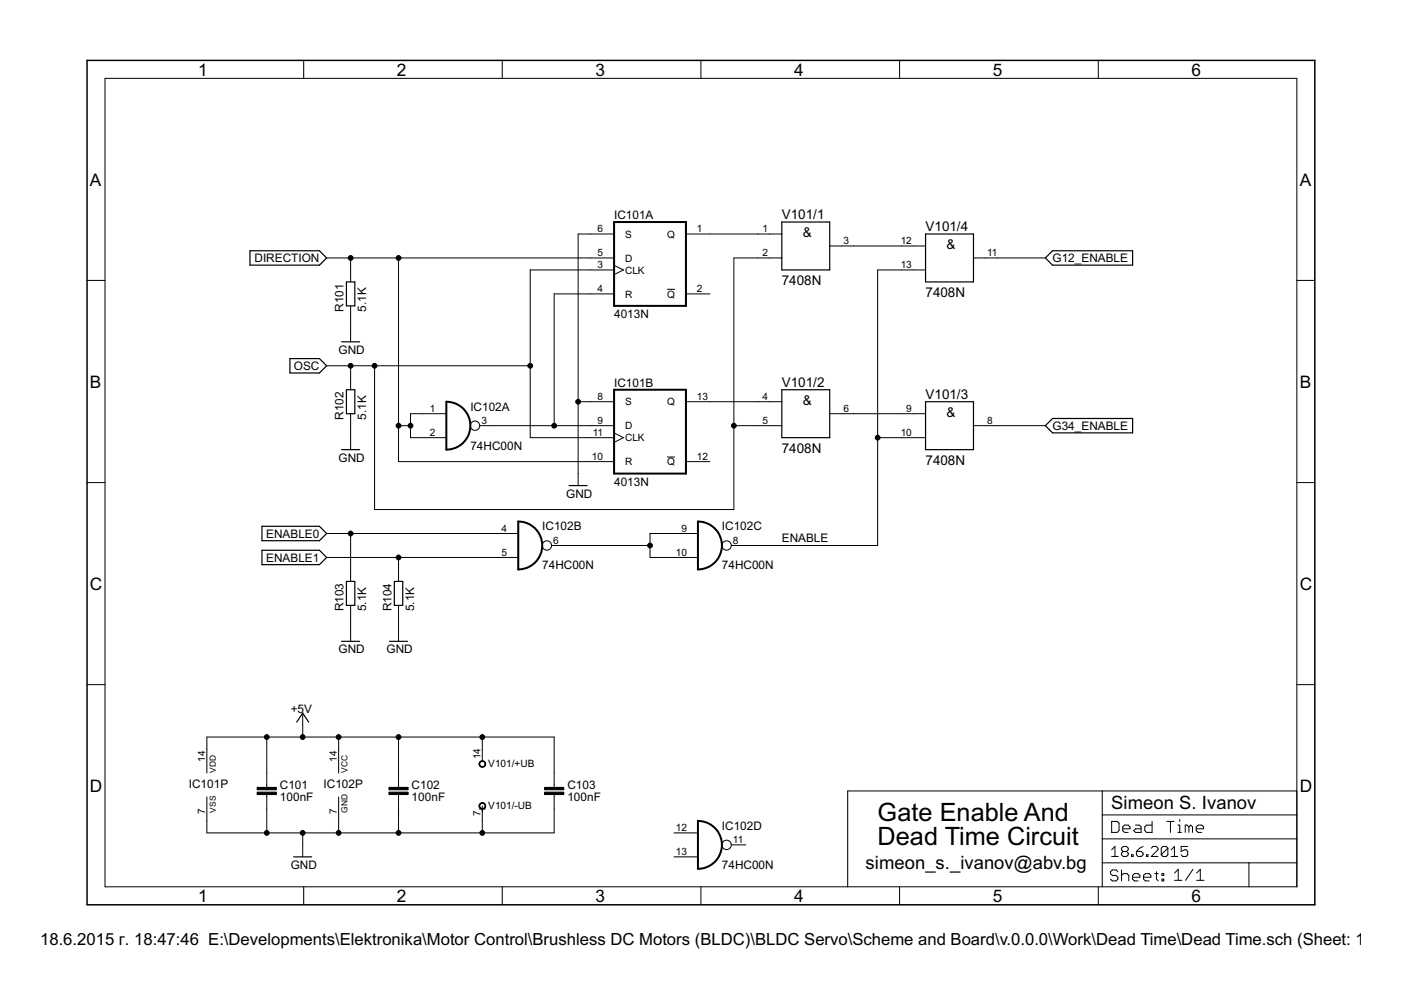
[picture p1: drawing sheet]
<svg xmlns="http://www.w3.org/2000/svg" width="297mm" height="210mm" viewBox="0 0 297 210" stroke-linecap="round" stroke-linejoin="round" font-family="sans-serif">
<g fill="#000" stroke="#000" stroke-width=".21">
<path d="M22.3 16.6v171.4zM64.4 12.8v3.8zM106.5 12.8v3.8zM148.6 12.8v3.8zM190.7 12.8v3.8zM232.9 12.8v3.8zM22.3 16.6h252.7zM18.5 59.5h3.8zM69.3 54.7h5zM74.3 57.2v2.6zM74.3 54.7h10.2zM74.3 54.7v2.5z"/>
<path d="M84.5 54.7h40.6zM84.5 54.7v35.6zM112.4 57.2h12.7zM122.6 49.6v35.6zM125.1 57.2h5.1zM125.1 54.7h5.1zM125.1 49.6h5.1zM122.6 49.6h2.5zM130.2 56.3l2 .9zM130.2 58.2l2-1zM145.4 49.6h5.1zM155.6 54.7h5.1z"/>
<path d="M160.7 49.6h2.5zM160.7 54.7h2.5zM150.5 49.6h10.2zM163.2 49.6h2.6zM163.2 54.7h2.6zM175.9 52.2h2.6zM178.5 52.2h2.5zM186.1 57.2h5.1zM191.2 52.2h2.5zM191.2 57.2h2.5zM181 52.2h10.2zM193.7 52.2h2.5z"/>
<path d="M193.7 57.2h2.5zM206.4 54.7h2.5zM208.9 54.7h2.6zM211.5 54.7h10.1zM275 59.5h3.8zM69.3 77.6h5zM74.3 64.9v2.5zM74.3 69.9v2.6zM74.3 77.6h5.1zM74.3 67.4v2.5zM79.4 77.6h33zM79.4 77.6v30.4z"/>
<path d="M112.4 57.2v20.4zM117.5 62.3v28zM125.1 62.3h5.1zM117.5 62.3h7.6zM141.4 61.3h1.7zM145.4 62.3h5.1zM74.3 80.1v2.5zM74.3 87.7v2.6zM74.3 92.8v2.5zM74.3 77.6v2.5zM74.3 90.3v2.5zM84.5 90.3v7.6z"/>
<path d="M84.5 97.9h40.6zM87 90.3v2.5zM87 87.7v2.6zM87 87.7h2.6zM84.5 90.3h2.5zM89.6 87.7h5zM89.6 92.8h5zM87 92.8h2.6zM101.7 90.3h3.1zM104.8 90.3h12.7zM112.4 77.6v15.2zM117.5 90.3h7.6z"/>
<path d="M122.6 85.2v15.2zM125.1 92.8h5.1zM125.1 97.9h5.1zM125.1 90.3h5.1zM125.1 85.2h5.1zM112.4 92.8h12.7zM122.6 85.2h2.5zM130.2 91.8l2 1zM130.2 93.8l2-1zM141.4 96.9h1.7zM145.4 85.2h5.1zM145.4 97.9h5.1z"/>
<path d="M155.6 54.7v35.6zM160.7 85.2h2.5zM160.7 90.3h2.5zM155.6 90.3h5.1zM150.5 85.2h10.2zM163.2 85.2h2.6zM163.2 90.3h2.6zM175.9 87.7h2.6zM178.5 87.7h2.5zM186.1 57.2v35.6zM186.1 92.8v22.9zM191.2 87.7h2.5z"/>
<path d="M191.2 92.8h2.5zM181 87.7h10.2zM186.1 92.8h5.1zM193.7 87.7h2.5zM193.7 92.8h2.5zM206.4 90.3h2.5zM208.9 90.3h2.6zM211.5 90.3h10.1zM18.5 102.3h3.8zM69.3 118.2h15.2zM74.3 113.1v7.6zM69.3 113.1h5z"/>
<path d="M79.4 108h76.2zM84.5 118.2h20.3zM104.8 113.1h5.1zM104.8 118.2h5.1zM74.3 113.1h30.5zM116.9 115.7h3.1zM120 115.7h17.8zM122.6 100.4v2.6zM137.8 115.7v2.5zM137.8 113.1v2.6zM137.8 113.1h5.1zM142.9 113.1h5.1z"/>
<path d="M142.9 118.2h5.1zM137.8 118.2h5.1zM155.6 90.3v17.7zM155 115.7h3.1zM158.1 115.7h28zM275 102.3h3.8zM74.3 120.7v2.6zM74.3 128.4v2.5zM74.3 133.4v2.6zM74.3 130.9v2.5zM84.5 120.7v2.6zM84.5 128.4v2.5z"/>
<path d="M84.5 133.4v2.6zM84.5 130.9v2.5zM84.5 118.2v2.5zM18.5 145.2h3.8zM43.9 158.8v5.1zM43.9 156.3v2.5zM43.9 156.3h12.7zM56.6 156.3h7.6zM64.2 151.2v2.5zM64.2 156.3h7.6zM64.2 153.7v2.6zM71.8 158.8v5.1z"/>
<path d="M71.8 156.3v2.5zM71.8 156.3h12.7zM84.5 156.3v7.6zM84.5 156.3h17.8zM102.3 158.8v2.6zM102.3 156.3v2.5zM102.3 156.3h15.2zM117.5 156.3v7.6zM275 145.2h3.8zM43.9 169v5.1zM43.9 174.1v2.5zM43.9 176.6h12.7z"/>
<path d="M56.6 163.9v2.5zM56.6 169v2.5zM56.6 166.4v.5zM56.6 168.5v.5zM56.6 176.6h7.6zM56.6 171.5v5.1zM56.6 156.3v7.6zM64.2 179.1v2.6zM64.2 176.6h7.6zM64.2 176.6v2.5zM71.8 169v5.1zM71.8 174.1v2.5z"/>
<path d="M71.8 176.6h12.7zM84.5 163.9v2.5zM84.5 169v2.5zM84.5 166.4v.5zM84.5 168.5v.5zM84.5 171.5v5.1zM84.5 176.6h17.8zM102.3 171.5v2.6zM102.3 170.9v1.2zM102.3 174.1v2.5zM101.6 171.5h1.3zM117.5 163.9v2.5z"/>
<path d="M117.5 169v2.5zM117.5 166.4v.5zM117.5 168.5v.5zM117.5 171.5v5.1zM102.3 176.6h15.2zM142.9 176.6h5.1zM155 179.1h3.1zM179.7 167.7h54zM233.7 167.7h41.3zM233.7 177.9h41.3zM233.7 172.8v5.1zM233.7 172.8h41.3z"/>
<path d="M233.7 167.7v5.1zM235.7 174.2v2.3zM235.7 176.5h1.2zM236.4 179.5v2.1zM236.9 176.5l.4-.4zM235.7 174.2h1.2zM237.3 174.5v1.6zM236.9 174.2l.4 .3zM238.1 179.5l-.3 .3zM238 175.3v.8zM238 175.3l.4-.4zM238.1 179.5h.7z"/>
<path d="M238 176.1l.4 .4zM238.4 174.9h.8zM238.8 179.5l.4 .3zM238.4 176.5h.8zM239.2 174.9l.4 .4zM239.2 179.8v.4zM239.6 175.3v.4zM238 175.7h1.6zM240.4 176.1l.4-.4zM240.8 174.9h.7zM240.4 176.1l.4 .4zM240.8 175.7h1.1z"/>
<path d="M241.5 174.9l.4 .4zM240.9 180.5l.7-.7zM241.9 175.3v1.2zM240.8 176.5h1.1zM241.6 179.8l.8-.3zM242.7 175.3v.8zM242.7 175.3l.4-.4zM242.7 176.1l.4 .4zM243.1 174.9h1.2zM244.3 174.2v2.3zM243.1 176.5h1.2zM244.5 179.5l-.4 .3z"/>
<path d="M244.5 179.5h.7zM245.2 179.5l.3 .3zM246.5 179.5l-.3 .3zM246.5 179.5h.8zM247.3 179.5l.3 .3zM247.4 174.2h1.5zM247.6 179.8v1.4zM248.2 174.2v2.3zM249 179.5v2.1zM249.7 174.9h.4zM249.7 176.5h.8zM250.1 174.9v1.6z"/>
<path d="M250.1 173.8v.4zM250.4 179.5v1zM251.3 174.9v1.6zM251.3 174.9h.4zM251.7 174.9l.4 .4zM250.4 179.5h1.4zM252.1 175.3v1.2zM252.1 175.3l.4-.4zM252.5 174.9l.3 .4zM252.8 175.3v1.2zM253.6 175.3v.8zM253.6 175.3l.4-.4z"/>
<path d="M253.6 176.1l.4 .4zM254 174.9h.8zM254 176.5h.8zM254.8 174.9l.4 .4zM255.2 175.3v.4zM253.6 175.7h1.6zM275 172.8v5.1zM275 167.7v5.1zM22.3 188h252.7zM64.4 188v3.8zM106.5 188v3.8zM142.9 181.7h5.1z"/>
<path d="M148.6 188v3.8zM179.7 167.7v20.3zM190.7 188v3.8zM232.9 188v3.8zM233.7 182.9v5.1zM233.7 177.9v5zM235.4 184.8v.4zM235.4 185.2l.4 .4zM235.7 180.2l.7-.7zM235.7 181.6h1.4zM235.4 184.8l.4-.4zM235.8 185.6h.8z"/>
<path d="M235.4 186.4l.4 .4zM235.8 184.4h.8zM236.6 185.6l.4 .4zM235.8 186.8h.8zM236.6 184.4l.4 .4zM237 186v.4zM237 186.4l-.4 .4zM237.8 180.9v.3zM237.8 180.9l.3-.4zM237.8 179.8v.4zM237.8 184.4v2.4zM237.8 185.6l.4-.4z"/>
<path d="M237.8 181.2l.3 .4zM237.8 180.2l.3 .3zM238.1 180.5h.7zM238.2 185.2h.8zM238.8 180.5l.4 .4zM238.1 181.6h.7zM239 185.2l.3 .4zM239.2 180.2l-.4 .3zM239.2 180.9v.3zM239.2 181.2l-.4 .4zM239.3 185.6v1.2zM239.9 181.2v.4z"/>
<path d="M239.9 181.2h.3zM240.1 185.6v.8zM240.1 185.6l.4-.4zM240.2 181.2v.4zM239.9 181.6h.3zM240.1 186.4l.4 .4zM240.5 185.2h.8zM240.9 180.5v.7zM240.9 181.2l.4 .4zM240.5 186.8h.8zM241.3 185.2l.4 .4zM241.3 181.6h.7z"/>
<path d="M241.7 185.6v.4zM240.1 186h1.6zM242 181.6l.4-.4zM240.9 180.5h1.1zM242.4 180.9v.3zM242 180.5l.4 .4zM242.5 185.6v.8zM242.5 185.6l.3-.4zM242.5 186.4l.3 .4zM242.8 185.2h.8zM243.1 181.2v.4zM243.1 181.2h.3z"/>
<path d="M243.4 181.2v.4zM243.1 181.6h.3zM242.8 186.8h.8zM243.6 185.2l.4 .4zM244 185.6v.4zM242.5 186h1.5zM244.1 181.6l1.4-1.4zM244.8 185.2h.8zM245.2 184.8v1.6zM245.2 186.4l.4 .4zM244.1 181.6h1.4zM245.5 179.8v.4z"/>
<path d="M246.2 179.8v1.4zM246.2 181.2l1.4-1.4zM246.4 185.2h.3zM246.4 185.2v.4zM246.4 186.4h.3zM246.4 186.4v.4zM246.2 181.2l.3 .4zM246.7 185.2v.4zM246.4 185.6h.3zM246.7 186.4v.4zM246.4 186.8h.3zM246.5 181.6h.8z"/>
<path d="M247.6 181.2l-.3 .4zM248.3 180.2l.7-.7zM248.3 181.6h1.4zM249 185.1l.8-.8zM249 186.6h1.6zM249.8 184.3v2.3zM250.4 180.5l.7-.3zM250.4 181.2l.4 .4zM251.1 180.2h.4zM252.9 184.3l-1.5 2.3zM251.5 180.2l.3 .3zM250.8 181.6h.7z"/>
<path d="M251.8 180.5v.7zM251.8 181.2l-.3 .4zM253.7 185.1l.8-.8zM253.7 186.6h1.6zM254.5 184.3v2.3zM264.8 182.9v5.1zM264.8 182.9h10.2zM233.7 182.9h31.1zM275 182.9v5.1zM275 177.9v5zM275 16.6v171.4z"/>
<path d="M101.7 161.5a.71 .71 0 0 1 1.2 .1 .71 .71 0 0 1-.4 1.1 .71 .71 0 0 1-.9-.7h.1a.55 .55 0 0 1 .8-.6 .55 .55 0 0 1 .2 1 .55 .55 0 0 1-1-.2l-.1-.2z" fill-rule="evenodd"/>
<path d="M101.7 170.4a.71 .71 0 0 1 1.2 .1 .71 .71 0 0 1-.4 1.1 .71 .71 0 0 1-.9-.7h.1a.55 .55 0 0 1 .8-.6 .55 .55 0 0 1 .2 .9 .55 .55 0 0 1-1-.1l-.1-.2z" fill-rule="evenodd"/>
<circle cx="74.3" cy="54.7" r=".51"/>
<circle cx="84.5" cy="54.7" r=".51"/>
<circle cx="74.3" cy="77.6" r=".51"/>
<circle cx="79.4" cy="77.6" r=".51"/>
<circle cx="112.4" cy="77.6" r=".51"/>
<circle cx="84.5" cy="90.3" r=".51"/>
<circle cx="87" cy="90.3" r=".51"/>
<circle cx="117.5" cy="90.3" r=".51"/>
<circle cx="122.6" cy="85.2" r=".51"/>
<circle cx="155.6" cy="90.3" r=".51"/>
<circle cx="186.1" cy="92.8" r=".51"/>
<circle cx="74.3" cy="113.1" r=".51"/>
<circle cx="84.5" cy="118.2" r=".51"/>
<circle cx="137.8" cy="115.7" r=".51"/>
<circle cx="56.6" cy="156.3" r=".51"/>
<circle cx="64.2" cy="156.3" r=".51"/>
<circle cx="71.8" cy="156.3" r=".51"/>
<circle cx="84.5" cy="156.3" r=".51"/>
<circle cx="102.3" cy="156.3" r=".51"/>
<circle cx="56.6" cy="176.6" r=".51"/>
<circle cx="64.2" cy="176.6" r=".51"/>
<circle cx="71.8" cy="176.6" r=".51"/>
<circle cx="84.5" cy="176.6" r=".51"/>
<circle cx="102.3" cy="176.6" r=".51"/>
</g>
<g fill="#000" stroke="#000" stroke-width=".25">
<path d="M53 53.2v3zM53 56.2h14.7zM53 53.2h14.7zM69.3 54.7l-1.6 1.5zM67.7 53.2l1.6 1.5zM73.4 59.8v5.1zM73.4 59.8h1.8zM165.8 54.7v2.5zM165.8 57.2h10.1zM165.8 49.6v5.1zM165.8 47.1v2.5zM165.8 47.1h10.1z"/>
<path d="M175.9 47.1v5.1zM175.9 52.2v5zM196.2 57.2v2.6zM196.2 59.8h10.2zM196.2 52.2v5zM196.2 49.6v2.6zM196.2 49.6h10.2zM206.4 49.6v5.1zM206.4 54.7v5.1zM221.6 54.7l1.6-1.5zM221.6 54.7l1.6 1.5zM223.2 53.2h16.9z"/>
<path d="M223.2 56.2h16.9zM240.1 53.2v3zM61.5 76v3.1zM61.5 79.1h6.2zM61.5 76h6.2zM69.3 77.6l-1.6 1.5zM67.7 76l1.6 1.6zM72.4 72.5h3.8zM75.2 59.8v5.1zM73.4 64.9h1.8zM72.4 95.3h3.8zM73.4 82.6v5.1z"/>
<path d="M75.2 82.6v5.1zM73.4 82.6h1.8zM73.4 87.7h1.8zM165.8 90.3v2.5zM165.8 92.8h10.1zM165.8 85.2v5.1zM165.8 82.6v2.6zM165.8 82.6h10.1zM175.9 82.6v5.1zM175.9 87.7v5.1zM196.2 92.8v2.5zM196.2 95.3h10.2z"/>
<path d="M196.2 87.7v5.1zM196.2 85.2v2.5zM196.2 85.2h10.2zM206.4 85.2v5.1zM206.4 90.3v5zM221.6 90.3l1.6-1.6zM221.6 90.3l1.6 1.5zM223.2 88.7h16.9zM223.2 91.8h16.9zM240.1 88.7v3.1zM55.5 116.7v3zM55.5 111.6v3z"/>
<path d="M55.5 119.7h12.2zM55.5 116.7h12.2zM55.5 114.6h12.2zM55.5 111.6h12.2zM69.3 118.2l-1.6 1.5zM67.7 116.7l1.6 1.5zM69.3 113.1l-1.6 1.5zM67.7 111.6l1.6 1.5zM120.7 103h3.8zM72.4 136h3.8zM73.4 123.3v5.1zM75.2 123.3v5.1z"/>
<path d="M73.4 123.3h1.8zM73.4 128.4h1.8zM82.6 136h3.8zM83.6 123.3v5.1zM85.4 123.3v5.1zM83.6 123.3h1.8zM83.6 128.4h1.8zM64.2 151.2l-1.3 1.9zM64.2 151.2l1.2 1.9zM62.3 181.7h3.8z"/>
</g>
<path d="M18.5 12.8v179zM18.5 12.8h260.3zM18.5 191.8h260.3zM278.8 12.8v179z" fill="#000" stroke="#000" stroke-width=".32"/>
<path d="M130.2 47.1v17.8zM130.2 47.1h15.2zM130.2 64.9h15.2zM145.4 47.1v17.8zM94.6 85.2v10.1zM130.2 82.6v17.8zM130.2 82.6h15.2zM109.9 110.6v10.1zM130.2 100.4h15.2zM145.4 82.6v17.8zM148 110.6v10.1zM148 174.1v10.1z" fill="#000" stroke="#000" stroke-width=".42"/>
<g fill="none" stroke="#000" stroke-width=".21">
<circle cx="100.7" cy="90.3" r=".99"/>
<circle cx="116" cy="115.7" r=".99"/>
<circle cx="154.1" cy="115.7" r=".99"/>
<circle cx="154.1" cy="179.1" r=".99"/>
</g>
<path d="M94.6 85.2a5.1 5.1 0 0 1 5.1 5.1 5.1 5.1 0 0 1-5.1 5M109.9 110.6a5.1 5.1 0 0 1 5.1 5.1 5.1 5.1 0 0 1-5.1 5M148 110.6a5.1 5.1 0 0 1 5.1 5.1 5.1 5.1 0 0 1-5.1 5M148 174.1a5.1 5.1 0 0 1 5.1 5 5.1 5.1 0 0 1-5.1 5.1" fill="none" stroke="#000" stroke-width=".42"/>
<path d="M54.5 168h4.1v.5h-4.1zM54.5 166.9h4.1v.5h-4.1zM82.5 168h4v.5h-4zM82.5 166.9h4v.5h-4zM115.5 168h4v.5h-4zM115.5 166.9h4v.5h-4z" fill="#000" stroke="#000" stroke-width=".21"/>
<g font-size="6">
<text x="186.1" y="179.1">Dead Time Circuit</text>
<text x="186.1" y="174.1">Gate Enable And</text>
</g>
<g font-size="4.4">
<text x="235.6" y="171.5">Simeon S. Ivanov</text>
<text x="183.5" y="184.2">simeon_s._ivanov@abv.bg</text>
</g>
<g font-size="4.1">
<text x="42" y="16">1</text>
<text x="84.1" y="16">2</text>
<text x="126.3" y="16">3</text>
<text x="168.4" y="16">4</text>
<text x="210.5" y="16">5</text>
<text x="252.6" y="16">6</text>
<text x="19.1" y="39.3">A</text>
<text x="275.6" y="39.3">A</text>
<text x="19.1" y="82.2">B</text>
<text x="275.6" y="82.2">B</text>
<text x="19.1" y="125">C</text>
<text x="275.6" y="125">C</text>
<text x="19.1" y="167.9">D</text>
<text x="275.6" y="167.9">D</text>
<text x="42" y="191.2">1</text>
<text x="84.1" y="191.2">2</text>
<text x="126.3" y="191.2">3</text>
<text x="168.4" y="191.2">4</text>
<text x="210.5" y="191.2">5</text>
<text x="252.6" y="191.2">6</text>
</g>
<text font-size="4" x="8.5" y="200.4">18.6.2015 г. 18:47:46 E:\Developments\Elektronika\Motor Control\Brushless DC Motors (BLDC)\BLDC Servo\Scheme and Board\v.0.0.0\Work\Dead Time\Dead Time.sch (Sheet: 1/1)</text>
<g font-size="3.2">
<text x="165.8" y="46.4">V101/1</text>
<text x="170.2" y="50.3">&amp;</text>
<text x="196.2" y="49">V101/4</text>
<text x="200.7" y="52.8">&amp;</text>
<text x="165.8" y="60.4">7408N</text>
<text x="196.2" y="63">7408N</text>
<text x="165.8" y="82">V101/2</text>
<text x="170.2" y="85.8">&amp;</text>
<text x="196.2" y="84.5">V101/3</text>
<text x="200.7" y="88.4">&amp;</text>
<text x="165.8" y="96">7408N</text>
<text x="196.2" y="98.5">7408N</text>
</g>
<g font-size="2.8">
<text x="130.2" y="46.4">IC101A</text>
<text x="54" y="55.6">DIRECTION</text>
<text x="223.1" y="55.6">G12_ENABLE</text>
<text x="72.8" y="66.1" transform="rotate(-90 72.8 66.1)">R101</text>
<text x="77.6" y="66.1" transform="rotate(-90 77.6 66.1)">5.1K</text>
<text x="130.2" y="67.4">4013N</text>
<text x="71.8" y="75">GND</text>
<text x="62.3" y="78.4">OSC</text>
<text x="130.2" y="82">IC101B</text>
<text x="72.8" y="89" transform="rotate(-90 72.8 89)">R102</text>
<text x="77.6" y="89" transform="rotate(-90 77.6 89)">5.1K</text>
<text x="99.7" y="87.1">IC102A</text>
<text x="99.7" y="95.3">74HC00N</text>
<text x="223.1" y="91.1">G34_ENABLE</text>
<text x="71.8" y="97.9">GND</text>
<text x="120" y="105.5">GND</text>
<text x="130.2" y="103">4013N</text>
<text x="56.4" y="114">ENABLE0</text>
<text x="115" y="112.5">IC102B</text>
<text x="153.1" y="112.5">IC102C</text>
<text x="56.4" y="119.1">ENABLE1</text>
<text x="165.8" y="115">ENABLE</text>
<text x="115" y="120.7">74HC00N</text>
<text x="153.1" y="120.7">74HC00N</text>
<text x="72.8" y="129.6" transform="rotate(-90 72.8 129.6)">R103</text>
<text x="77.6" y="129.6" transform="rotate(-90 77.6 129.6)">5.1K</text>
<text x="83" y="129.6" transform="rotate(-90 83 129.6)">R104</text>
<text x="87.8" y="129.6" transform="rotate(-90 87.8 129.6)">5.1K</text>
<text x="71.8" y="138.5">GND</text>
<text x="81.9" y="138.5">GND</text>
<text x="61.6" y="151.2">+5</text>
<text x="64.5" y="151.2">V</text>
<text x="40" y="167.1">IC101P</text>
<text x="59.3" y="167.3">C101</text>
<text x="68.6" y="167.1">IC102P</text>
<text x="87.3" y="167.3">C102</text>
<text x="120.3" y="167.3">C103</text>
<text x="59.3" y="169.9">100nF</text>
<text x="87.3" y="169.9">100nF</text>
<text x="120.3" y="169.9">100nF</text>
<text x="153.1" y="176">IC102D</text>
<text x="61.6" y="184.2">GND</text>
<text x="153.1" y="184.2">74HC00N</text>
</g>
<g font-size="2.4">
<text x="126.7" y="49.3">6</text>
<text x="132.5" y="50.4">S</text>
<text x="141.4" y="50.4">Q</text>
<text x="147.8" y="49.3">1</text>
<text x="161.7" y="49.3">1</text>
<text x="178.8" y="51.8">3</text>
<text x="191" y="51.8">12</text>
<text x="126.7" y="56.9">3</text>
<text x="126.7" y="54.3">5</text>
<text x="132.5" y="58">CLK</text>
<text x="132.5" y="55.5">D</text>
<text x="161.7" y="54.3">2</text>
<text x="191" y="56.9">13</text>
<text x="209.3" y="54.3">11</text>
<text x="126.7" y="62">4</text>
<text x="132.5" y="63.1">R</text>
<text x="141.4" y="63.1">Q</text>
<text x="147.8" y="62">2</text>
<text x="91.1" y="87.4">1</text>
<text x="102.1" y="89.9">3</text>
<text x="126.7" y="89.9">9</text>
<text x="126.7" y="84.8">8</text>
<text x="132.5" y="85.9">S</text>
<text x="141.4" y="85.9">Q</text>
<text x="147.8" y="84.8">13</text>
<text x="161.7" y="84.8">4</text>
<text x="161.7" y="89.9">5</text>
<text x="178.8" y="87.4">6</text>
<text x="192.2" y="87.4">9</text>
<text x="209.3" y="89.9">8</text>
<text x="91.1" y="92.4">2</text>
<text x="125.7" y="92.4">11</text>
<text x="132.5" y="93.6">CLK</text>
<text x="132.5" y="91">D</text>
<text x="191" y="92.4">10</text>
<text x="125.5" y="97.5">10</text>
<text x="132.5" y="98.6">R</text>
<text x="141.4" y="98.6">Q</text>
<text x="147.8" y="97.5">12</text>
<text x="106.4" y="112.8">4</text>
<text x="144.5" y="112.8">9</text>
<text x="106.4" y="117.8">5</text>
<text x="117.3" y="115.3">6</text>
<text x="143.3" y="117.8">10</text>
<text x="155.4" y="115.3">8</text>
<text x="43.5" y="161.6" transform="rotate(-90 43.5 161.6)">14</text>
<text x="71.4" y="161.6" transform="rotate(-90 71.4 161.6)">14</text>
<text x="101.9" y="161" transform="rotate(-90 101.9 161)">14</text>
<text x="103.5" y="162.6">V101/+UB</text>
<text x="43.5" y="172.5" transform="rotate(-90 43.5 172.5)">7</text>
<text x="71.4" y="172.5" transform="rotate(-90 71.4 172.5)">7</text>
<text x="101.9" y="173.1" transform="rotate(-90 101.9 173.1)">7</text>
<text x="103.5" y="171.5">V101/-UB</text>
<text x="143.3" y="176.2">12</text>
<text x="155.4" y="178.8">11</text>
<text x="143.3" y="181.3">13</text>
</g>
<g font-size="2">
<text x="45.8" y="163.9" transform="rotate(-90 45.8 163.9)">VDD</text>
<text x="73.7" y="163.9" transform="rotate(-90 73.7 163.9)">VCC</text>
<text x="45.8" y="172.3" transform="rotate(-90 45.8 172.3)">VSS</text>
<text x="73.7" y="172.3" transform="rotate(-90 73.7 172.3)">GND</text>
</g>
</svg>
